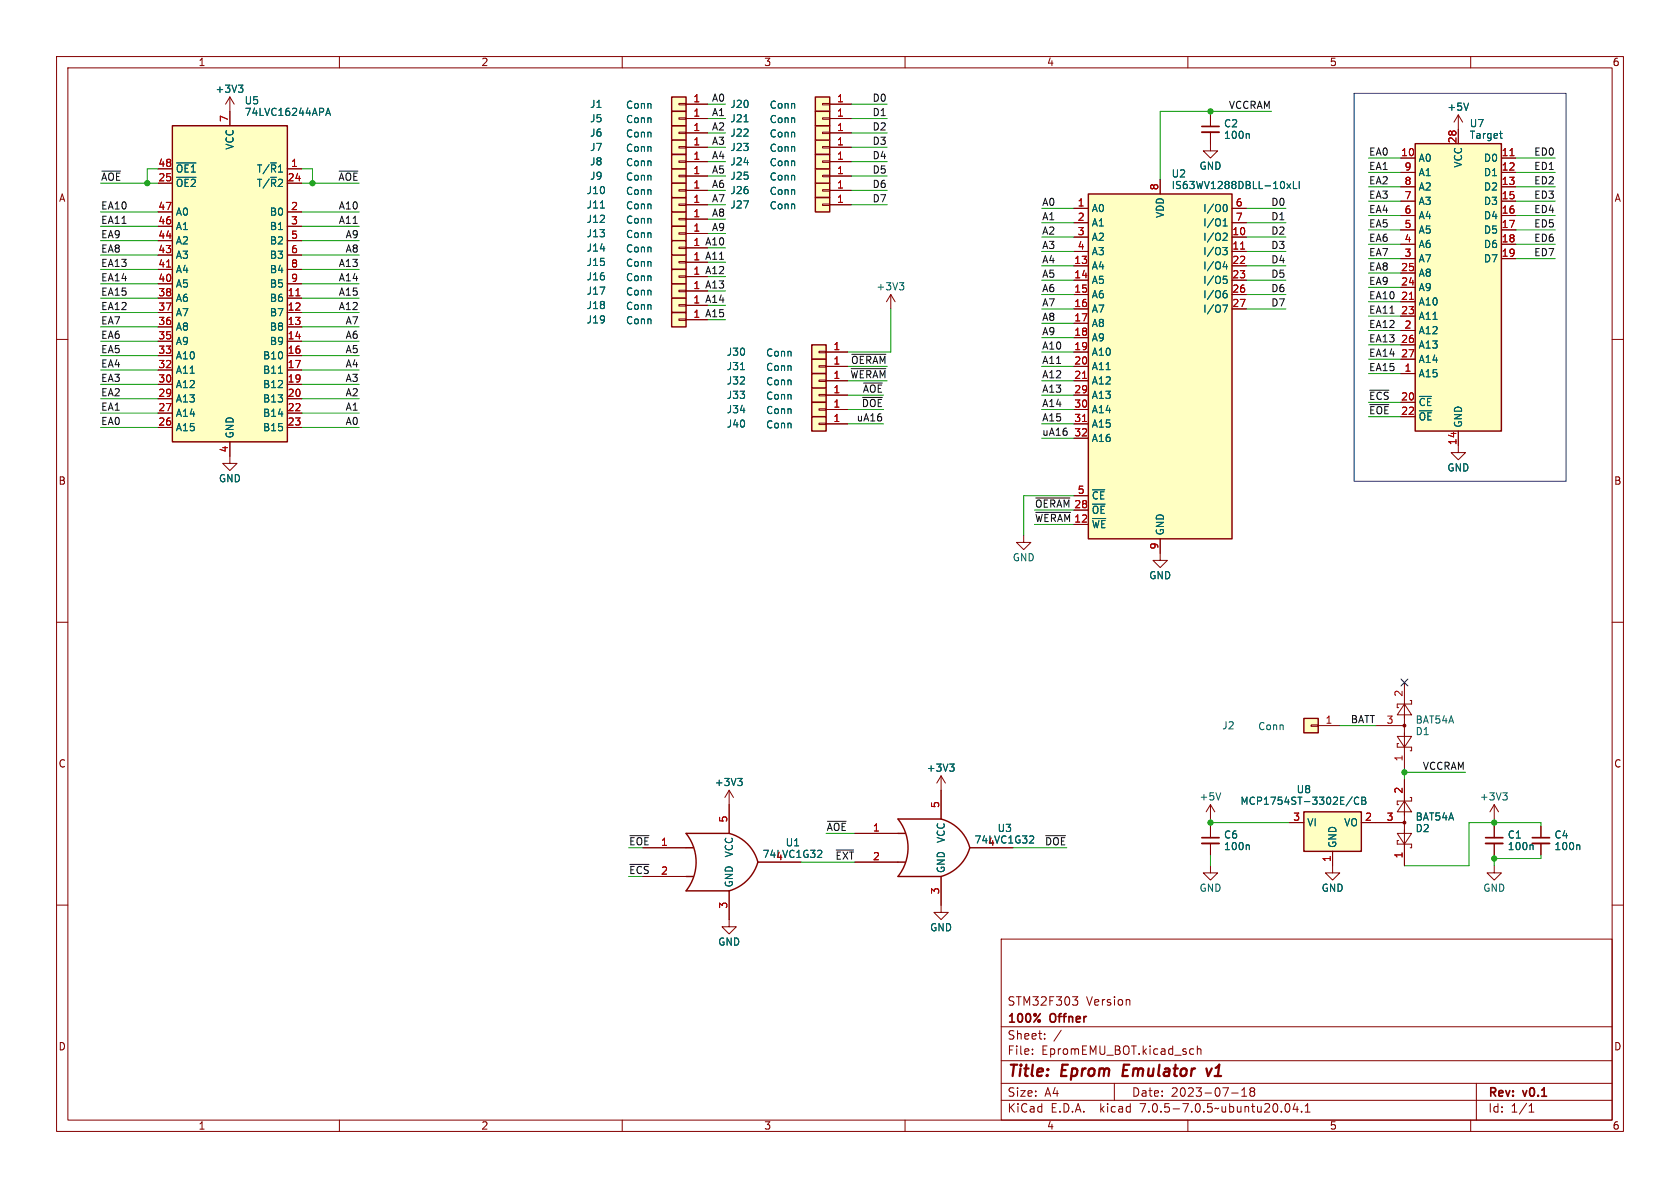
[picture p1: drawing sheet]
<svg xmlns="http://www.w3.org/2000/svg" width="297mm" height="210mm" viewBox="0 0 297 210" stroke-linecap="round" stroke-linejoin="round" font-family="sans-serif">
<g fill="none" stroke="#840000" stroke-width=".18">
<path d="M10 10h277v190h-277zM12 12h273v186h-273zM40.6 17.1l-.7 1.3M40.6 17.1v5.1M40.6 17.1l.8 1.3M60 10v2M110 10v2M160 10v2M210 10v2M260 10v2M27.9 29.8h2.6M27.9 37.5h2.6"/>
<path d="M27.9 32.4h2.6M50.8 29.8h2.5M50.8 37.5h2.5M50.8 32.4h2.5M120 38.6h1.3v.3h-1.3zM121.3 38.7h3.8M145.4 33.5h1.3v.3h-1.3zM145.4 36.1h1.3v.2h-1.3zM145.4 31h1.3v.2h-1.3zM146.7 33.7h3.8M146.7 36.2h3.8M146.7 31.1h3.8"/>
<path d="M189.9 36.8h2.5M189.9 39.4h2.5M205.1 31.8v2.5M214 23.4v3.3h1.3l-1.3 1.2-1.3-1.2h1.3M214 20.3v2.1M217.8 36.8h2.5M217.8 39.4h2.5M247.6 27.9h2.6M247.6 30.5h2.6M247.6 33h2.6M247.6 35.6h2.6M247.6 38.1h2.6"/>
<path d="M257.8 20.3l-.8 1.3M257.8 20.3v5.1M257.8 20.3l.8 1.3M265.4 27.9h2.6M265.4 30.5h2.6M265.4 33h2.6M265.4 35.6h2.6M265.4 38.1h2.6M10 60h2M27.9 52.7h2.6M27.9 55.2h2.6M27.9 57.8h2.6"/>
<path d="M27.9 40h2.6M27.9 50.2h2.6M27.9 47.6h2.6M27.9 45.1h2.6M27.9 42.5h2.6M50.8 52.7h2.5M50.8 55.2h2.5M50.8 57.8h2.5M50.8 40h2.5M50.8 50.2h2.5M50.8 47.6h2.5M50.8 45.1h2.5"/>
<path d="M50.8 42.5h2.5M120 51.3h1.3v.3h-1.3zM120 46.2h1.3v.3h-1.3zM121.3 51.4h3.8M121.3 46.4h3.8M189.9 41.9h2.5M189.9 44.5h2.5M189.9 47h2.5M189.9 49.5h2.5M189.9 52.1h2.5M189.9 54.6h2.5M189.9 57.2h2.5"/>
<path d="M189.9 59.7h2.5M217.8 41.9h2.5M217.8 44.5h2.5M217.8 47h2.5M217.8 49.5h2.5M217.8 52.1h2.5M217.8 54.6h2.5M247.6 40.6h2.6M247.6 43.2h2.6M247.6 45.7h2.6M247.6 58.4h2.6M247.6 53.3h2.6"/>
<path d="M247.6 55.9h2.6M247.6 50.8h2.6M247.6 48.3h2.6M265.4 40.6h2.6M265.4 43.2h2.6M265.4 45.7h2.6M285 60h2M27.9 60.3h2.6M27.9 62.9h2.6M27.9 65.4h2.6M27.9 67.9h2.6M27.9 70.5h2.6"/>
<path d="M27.9 73h2.6M27.9 75.6h2.6M40.6 78.1v3.8h1.3l-1.3 1.3-1.2-1.3h1.2M50.8 60.3h2.5M50.8 62.9h2.5M50.8 65.4h2.5M50.8 67.9h2.5M50.8 70.5h2.5M50.8 73h2.5M50.8 75.6h2.5M144.8 62.1h1.2v.3h-1.2zM144.8 69.7h1.2v.3h-1.2z"/>
<path d="M144.8 64.6h1.2v.3h-1.2zM144.8 67.2h1.2v.2h-1.2zM146 62.2h3.9M146 64.8h3.9M146 67.3h3.9M146 69.9h3.9M189.9 62.2h2.5M189.9 64.8h2.5M189.9 67.3h2.5M189.9 69.9h2.5M189.9 72.4h2.5M189.9 74.9h2.5"/>
<path d="M189.9 77.5h2.5M247.6 66h2.6M247.6 71.1h2.6M247.6 73.7h2.6M247.6 61h2.6M247.6 63.5h2.6M257.8 76.2v3.8h1.3l-1.3 1.3-1.3-1.3h1.3M181 94.6v1.3h1.2l-1.2 1.3-1.3-1.3h1.3M189.9 90.2h2.5M189.9 87.6h2.5M205.1 95.3v3.8h1.3l-1.3 1.2-1.3-1.2h1.3M10 110h2"/>
<path d="M285 110h2M243.2 128.3h5.1M247 130.2h2.6l-1.3 1.9zM247.3 131.4h-.3v.7h2.6v.6h-.3M248.3 124.5l1.3 1.9h-2.6zM248.3 120.7v15.2M248.3 137.8v15.2M249.3 123.8h.3v.7h-2.6v.6h.3M10 160h2M214 153v1.3h1.3l-1.3 1.3-1.3-1.3h1.3M243.2 145.4h5.1M247 147.3h2.6l-1.3 1.9z"/>
<path d="M247.3 148.6h-.3v.6h2.6v.7h-.3M248.3 141.6l1.3 1.9h-2.6zM249.3 141h.3v.6h-2.6v.6h.3M264.2 153v1.3h1.2l-1.2 1.3-1.3-1.3h1.3M264.2 142.2l-.8 1.3M264.2 142.2v2.6M264.2 146.1v2M264.2 149.1v2M264.2 142.2l.7 1.3M272.4 146.1v2M272.4 149.1v2M285 160h2"/>
<path d="M177 166h108v32h-108zM189.6 176.2h.9l-.5 .6 .5 .1v.5l-.3 .3h-.4M199.5 176.7l.2 .2v.8M60 198v2M110 198v2M160 198v2M177 194.5h108M177 191.5h108M177 187.5h108M177 181.5h108M182.5 186.3v.1M182.5 185.5v.1"/>
<path d="M184.7 183.6v.1M184.7 182.8v.1M187.6 182.1l-1.3 2M197 191.5v3M210 198v2M210.6 185.4l.4 .1M211 186.3l-.4 .1M211.7 185.5l.2-.1 .3 .1 .1 .9M211.7 184.9v1.5M217.7 193.2h1.2M219.5 193.8h.9M219.5 192.7l.5-.4v1.5"/>
<path d="M221.2 192.9l-.2 .3v.3l.2 .3 .5-.1 .1-.2-.1-.4-.2-.2M221.2 192.9l-.2-.2 .2-.4 .5 .1 .1 .2-.3 .3M221.2 192.9h.3M226.5 196.5v.1M227.3 195.2l.2-.1a.81 .81 0 0 1 .6 .6 .81 .81 0 0 1-.3 .8l-.1 .1a.81 .81 0 0 1-.4-1.4zM229 195l-.4 1.1h.9M229.3 195.6v1M230.1 196.5v.1M230.7 196.6h.9M230.7 195.5l.5-.4v1.5M260 198v2M261 191.5v6.5"/>
<path d="M270.3 196.6h.9M270.3 195.5l.4-.4v1.5"/>
</g>
<path d="M213.3 188.9l.3 1.3 .6-1.3" fill="none" stroke="#840000" stroke-width=".4"/>
<g fill="#ffffc2" stroke="#ffffc2" stroke-width=".18">
<path d="M144.1 32.4h2.6v2.5h-2.6z"/>
<path d="M118.7 50.2h2.6v2.5h-2.6z"/>
<path d="M118.7 37.5h2.6v2.5h-2.6z"/>
<path d="M30.5 22.2h20.3v55.9h-20.3z"/>
<path d="M192.4 34.3h25.4v61h-25.4z"/>
<path d="M144.1 34.9h2.6v2.6h-2.6z"/>
<path d="M144.1 29.8h2.6v2.6h-2.6z"/>
<path d="M118.7 45.1h2.6v2.5h-2.6z"/>
<path d="M143.5 61h2.5v2.5h-2.5z"/>
<path d="M143.5 68.6h2.5v2.5h-2.5z"/>
<path d="M143.5 63.5h2.5v2.5h-2.5z"/>
<path d="M143.5 66h2.5v2.6h-2.5z"/>
<path d="M250.2 25.4h15.2v50.8h-15.2z"/>
</g>
<g fill="none" stroke="#840000" stroke-width=".25">
<path d="M30.5 22.2h20.3v55.9h-20.3zM118.7 37.5h2.6v2.5h-2.6zM144.1 32.4h2.6v2.5h-2.6zM144.1 34.9h2.6v2.6h-2.6zM144.1 29.8h2.6v2.6h-2.6zM192.4 34.3h25.4v61h-25.4zM250.2 25.4h15.2v50.8h-15.2zM118.7 50.2h2.6v2.5h-2.6zM118.7 45.1h2.6v2.5h-2.6zM143.5 61h2.5v2.5h-2.5zM143.5 68.6h2.5v2.5h-2.5zM143.5 63.5h2.5v2.5h-2.5z"/>
<path d="M143.5 66h2.5v2.6h-2.5z"/>
</g>
<path d="M212.5 23.4h3M262.6 149.1h3.1M270.9 149.1h3" fill="none" stroke="#840000" stroke-width=".33"/>
<path d="M212.5 22.4h3M262.6 148.1h3.1M270.9 148.1h3" fill="none" stroke="#840000" stroke-width=".3"/>
<g fill="none" stroke="#006464" stroke-width=".18">
<path d="M42.2 15h.7l-.4 .5M42.7 15.5l.2 .3v.3l-.2 .2M259.6 18.2l-.4 1.3M31.2 31.3h3.5M31.2 28.8h3.5M57.6 20.4l.4-1.3 .4 1.3M57.7 20h.6M216.2 39.9h.8M216.2 39l.4-.3v1.2M216.5 36.1a.68 .68 0 0 1 .5 .7 .68 .68 0 0 1-.5 .6M220.7 23.6l.2 .2v.7M227.5 32.5l.7 .8"/>
<path d="M228.2 32.5l-.7 .8M228.7 32.1v1.2h.6M229.7 32.1v1.2M265.1 23.6h.5M265.5 24.4h.1M216.2 43.8h.8l-.5 .4 .4 .2 .1 .4-.3 .2h-.3M216.2 53.9h.8l-.5 1.3M216.2 47.1h.8M216.3 48.8h.6M216.4 41.2l.4 .1 .2 .3-.8 .9h.8M216.4 49.3h.3l.3 .3-.2 .4-.4 .1M216.5 51.9h.3l.2 .2-.1 .4-.4 .1"/>
<path d="M216.8 46.7v.9M216.8 51.4h-.3M49.2 66h.7M130.9 65.3h.7M265.7 140.1h.8l-.5 .5M266.2 140.6l.3 .3v.3l-.3 .2M270.9 149.4l.1 .1v.7M279.1 149.4l.2 .1v.7"/>
</g>
<path d="M266.9 27.5h.8M29.5 47.2h.7M52.3 52.3h.7M219.3 44h.7M249.2 52.9h.7M191.4 66.9h.7M191.4 74.5h.7" fill="none" stroke="#a90000" stroke-width=".18"/>
<g fill="#840000" stroke="#840000" stroke-width=".18">
<circle cx="248.3" cy="145.4" r=".25"/>
<circle cx="248.3" cy="128.3" r=".25"/>
</g>
<g fill="#ffffc2">
<path d="M158.7 152.4h1.3z"/>
<path d="M158.7 147.3h1.3z"/>
</g>
<path d="M158.7 154.9h7.7M158.7 144.8h7.7" fill="none" stroke="#ffffc2" stroke-width=".18"/>
<path d="M118.7 29.8h2.6v2.6h-2.6zM143.5 71.1h2.5v2.6h-2.5zM143.5 73.7h2.5v2.5h-2.5zM158.7 144.8h7.7a7.1 7.1 0 0 1 5 5.1 7.4 7.4 0 0 1-5 5h-7.7a8.1 8.1 0 0 0 0-10.1zM158.7 152.4h1.3M158.7 147.3h1.3" fill="none" stroke="#840000" stroke-width=".25"/>
<g fill="none" stroke="#840000" stroke-width=".18">
<path d="M120 31h1.3v.2h-1.3zM121.3 31.1h3.8M144.8 72.3h1.2v.2h-1.2zM144.8 74.8h1.2v.3h-1.2zM146 72.4h3.9M146 74.9h3.9M128.9 139.7l-.8 1.3M128.9 139.7v2.5M128.9 139.7l.8 1.3M166.4 137.2v7.6M166.4 137.2l-.8 1.2M166.4 137.2l.7 1.2"/>
<path d="M151.1 147.3h7.6M151.1 152.4h7.6M166.4 154.9v6.4h1.2l-1.2 1.3-1.3-1.3h1.3M171.4 149.9h7.7M214 142.2l-.8 1.3M214 142.2v2.6M214 146.1v2M214 149.1v2M214 142.2l.8 1.3"/>
</g>
<path d="M130.4 137.6h.8l-.4 .5M131 138.1l.2 .2v.3l-.2 .3M167.9 135.1h.8l-.5 .4M168.4 135.5l.3 .3v.3l-.3 .2M182.2 147.8h.4l.1 .3-.7 .9h.7M215.8 140.1l-.4 1.3M220.7 149.4l.2 .1v.7" fill="none" stroke="#006464" stroke-width=".18"/>
<path d="M212.5 149.1h3" fill="none" stroke="#840000" stroke-width=".33"/>
<path d="M212.5 148.1h3" fill="none" stroke="#840000" stroke-width=".3"/>
<g fill="#ffffc2" stroke="#ffffc2" stroke-width=".18">
<path d="M118.7 29.8h2.6v2.6h-2.6z"/>
<path d="M143.5 71.1h2.5v2.6h-2.5z"/>
<path d="M143.5 73.7h2.5v2.5h-2.5z"/>
</g>
<g fill="#ffffc2">
<path d="M121.3 154.9h1.3z"/>
<path d="M121.3 149.9h1.3z"/>
</g>
<path d="M121.3 157.5h7.6M121.3 147.3h7.6" fill="none" stroke="#ffffc2" stroke-width=".18"/>
<g fill="none" stroke="#840000" stroke-width=".25">
<path d="M118.7 17.1h2.6v2.6h-2.6zM118.7 19.7h2.6v2.5h-2.6zM144.1 17.1h2.6v2.6h-2.6zM144.1 19.7h2.6v2.5h-2.6zM118.7 22.2h2.6v2.6h-2.6zM118.7 24.8h2.6v2.5h-2.6zM118.7 34.9h2.6v2.6h-2.6zM118.7 32.4h2.6v2.5h-2.6zM118.7 27.3h2.6v2.5h-2.6zM144.1 24.8h2.6v2.5h-2.6zM144.1 22.2h2.6v2.6h-2.6zM144.1 27.3h2.6v2.5h-2.6z"/>
<path d="M118.7 40h2.6v2.5h-2.6zM118.7 52.7h2.6v2.5h-2.6zM118.7 55.2h2.6v2.6h-2.6zM118.7 42.5h2.6v2.6h-2.6zM118.7 47.6h2.6v2.6h-2.6zM230.5 127h2.5v2.5h-2.5zM121.3 147.3h7.6a7.1 7.1 0 0 1 5.1 5.1 7.4 7.4 0 0 1-5.1 5.1h-7.6a8.1 8.1 0 0 0 0-10.2zM121.3 154.9h1.3M121.3 149.9h1.3M230.5 143.5h10.2v7h-10.2z"/>
</g>
<g fill="none" stroke="#840000" stroke-width=".18">
<path d="M40.6 19.7v2.5M120 18.3h1.3v.2h-1.3zM121.3 18.4h3.8M145.4 18.3h1.3v.2h-1.3zM146.7 18.4h3.8M27.9 29.8h2.6M27.9 37.5h2.6M27.9 32.4h2.6M50.8 29.8h2.5M50.8 37.5h2.5M50.8 32.4h2.5M120 23.4h1.3v.2h-1.3z"/>
<path d="M120 25.9h1.3v.3h-1.3zM120 36.1h1.3v.2h-1.3zM120 20.8h1.3v.3h-1.3zM120 33.5h1.3v.3h-1.3zM120 28.4h1.3v.3h-1.3zM121.3 23.5h3.8M121.3 26h3.8M121.3 36.2h3.8M121.3 21h3.8M121.3 33.7h3.8M121.3 28.6h3.8M121.3 38.7h3.8"/>
<path d="M121.3 31.1h3.8M145.4 25.9h1.3v.3h-1.3zM145.4 23.4h1.3v.2h-1.3zM145.4 20.8h1.3v.3h-1.3zM145.4 28.4h1.3v.3h-1.3zM146.7 23.5h3.8M146.7 26h3.8M146.7 36.2h3.8M146.7 21h3.8M146.7 33.7h3.8M146.7 28.6h3.8M146.7 31.1h3.8"/>
<path d="M189.9 36.8h2.5M189.9 39.4h2.5M205.1 31.8v2.5M214 20.3v2.1M214 23.4v2M217.8 36.8h2.5M217.8 39.4h2.5M247.6 27.9h2.6M247.6 30.5h2.6M247.6 33h2.6M247.6 35.6h2.6M247.6 38.1h2.6"/>
<path d="M257.8 22.9v2.5M265.4 27.9h2.6M265.4 30.5h2.6M265.4 33h2.6M265.4 35.6h2.6M265.4 38.1h2.6M27.9 52.7h2.6M27.9 55.2h2.6M27.9 57.8h2.6M27.9 40h2.6M27.9 50.2h2.6M27.9 47.6h2.6"/>
<path d="M27.9 45.1h2.6M27.9 42.5h2.6M50.8 52.7h2.5M50.8 55.2h2.5M50.8 57.8h2.5M50.8 40h2.5M50.8 50.2h2.5M50.8 47.6h2.5M50.8 45.1h2.5M50.8 42.5h2.5M120 41.1h1.3v.3h-1.3zM120 53.8h1.3v.3h-1.3z"/>
<path d="M120 56.4h1.3v.2h-1.3zM120 43.7h1.3v.2h-1.3zM120 48.8h1.3v.2h-1.3zM121.3 41.3h3.8M121.3 54h3.8M121.3 56.5h3.8M121.3 43.8h3.8M121.3 48.9h3.8M121.3 46.4h3.8M121.3 51.4h3.8M157.5 52.1l-.8 1.2M157.5 52.1v2.5"/>
<path d="M157.5 52.1l.7 1.2M189.9 41.9h2.5M189.9 44.5h2.5M189.9 47h2.5M189.9 49.5h2.5M189.9 52.1h2.5M189.9 54.6h2.5M189.9 57.2h2.5M189.9 59.7h2.5M217.8 41.9h2.5M217.8 44.5h2.5M217.8 47h2.5"/>
<path d="M217.8 49.5h2.5M217.8 52.1h2.5M217.8 54.6h2.5M247.6 40.6h2.6M247.6 43.2h2.6M247.6 45.7h2.6M247.6 58.4h2.6M247.6 53.3h2.6M247.6 55.9h2.6M247.6 50.8h2.6M247.6 48.3h2.6M265.4 40.6h2.6"/>
<path d="M265.4 43.2h2.6M265.4 45.7h2.6M27.9 60.3h2.6M27.9 62.9h2.6M27.9 65.4h2.6M27.9 67.9h2.6M27.9 70.5h2.6M27.9 73h2.6M27.9 75.6h2.6M40.6 78.1v2.5M50.8 60.3h2.5M50.8 62.9h2.5"/>
<path d="M50.8 65.4h2.5M50.8 67.9h2.5M50.8 70.5h2.5M50.8 73h2.5M50.8 75.6h2.5M146 62.2h3.9M146 64.8h3.9M146 67.3h3.9M146 69.9h3.9M146 72.4h3.9M146 74.9h3.9M189.9 62.2h2.5"/>
<path d="M189.9 64.8h2.5M189.9 67.3h2.5M189.9 69.9h2.5M189.9 72.4h2.5M189.9 74.9h2.5M189.9 77.5h2.5M247.6 66h2.6M247.6 71.1h2.6M247.6 73.7h2.6M247.6 61h2.6M247.6 63.5h2.6M257.8 76.2v2.5"/>
<path d="M189.9 90.2h2.5M189.9 87.6h2.5M205.1 95.3v2.5M166.4 139.7v5.1M231.8 128.1h1.2v.3h-1.2zM233 128.3h3.9M248.3 137.8v3.8M113.7 149.9h7.6M113.7 154.9h7.6M128.9 157.5v6.3h1.3l-1.3 1.3-1.3-1.3h1.3M128.9 142.2v5.1M134 152.4h7.6"/>
<path d="M151.1 152.4h7.6M151.1 147.3h7.6M166.4 154.9v5.1M171.4 149.9h7.7M214 146.1v2M214 149.1v2M228 145.4h2.5M235.6 150.5v3.8h1.3l-1.3 1.3-1.3-1.3h1.3M240.7 145.4h7.6M248.3 149.2v3.8M264.2 146.1v2M264.2 149.1v2"/>
<path d="M272.4 146.1v2M272.4 149.1v2"/>
</g>
<g fill="none" stroke="#006464" stroke-width=".18">
<path d="M42.2 15h.7l-.4 .5M42.7 15.5l.2 .3v.3l-.2 .2M259.6 18.2l-.4 1.3M31.2 31.3h3.5M31.2 28.8h3.5M57.6 20.4l.4-1.3 .4 1.3M57.7 20h.6M106.1 36.8h.8M131.5 21.5h.8M216.2 39.9h.8M216.2 39l.4-.3v1.2M216.5 36.1a.68 .68 0 0 1 .5 .7 .68 .68 0 0 1-.5 .6"/>
<path d="M220.7 23.6l.2 .2v.7M227.5 32.5l.7 .8M228.2 32.5l-.7 .8M228.7 32.1v1.2h.6M229.7 32.1v1.2M265.1 23.6h.5M265.5 24.4h.1M159 50h.8l-.4 .5M159.5 50.5l.3 .2v.3l-.3 .2M216.2 43.8h.8l-.5 .4 .4 .2 .1 .4-.3 .2h-.3M216.2 53.9h.8l-.5 1.3M216.2 47.1h.8"/>
<path d="M216.3 48.8h.6M216.4 41.2l.4 .1 .2 .3-.8 .9h.8M216.4 49.3h.3l.3 .3-.2 .4-.4 .1M216.5 51.9h.3l.2 .2-.1 .4-.4 .1M216.8 46.7v.9M216.8 51.4h-.3M49.2 66h.7M130.9 65.3h.7M130.4 137.6h.8l-.4 .5M131 138.1l.2 .2v.3l-.2 .3M167.9 135.1h.8l-.5 .4M168.4 135.5l.3 .3v.3l-.3 .2"/>
<path d="M144.7 150.3l.5 .1 .1 .3-.8 .9h.8M182.2 147.8h.4l.1 .3-.7 .9h.7M220.7 149.4l.2 .1v.7M239.1 140.9l-1.1 1.6M240.2 141a.6 .6 0 0 0-.8 .5 .6 .6 0 0 0 .6 .7l.2-.1M240.8 140.9h.4l.2 .3-.2 .3 .2 .1 .1 .3-.3 .3h-.4zM240.8 141.5h.4M270.9 149.4l.1 .1v.7M279.1 149.4l.2 .1v.7"/>
</g>
<g fill="#ffffc2" stroke="#ffffc2" stroke-width=".18">
<path d="M118.7 40h2.6v2.5h-2.6z"/>
<path d="M118.7 52.7h2.6v2.5h-2.6z"/>
<path d="M118.7 55.2h2.6v2.6h-2.6z"/>
<path d="M118.7 42.5h2.6v2.6h-2.6z"/>
<path d="M118.7 47.6h2.6v2.6h-2.6z"/>
<path d="M118.7 22.2h2.6v2.6h-2.6z"/>
<path d="M144.1 24.8h2.6v2.5h-2.6z"/>
<path d="M144.1 17.1h2.6v2.6h-2.6z"/>
<path d="M118.7 17.1h2.6v2.6h-2.6z"/>
<path d="M118.7 24.8h2.6v2.5h-2.6z"/>
<path d="M144.1 22.2h2.6v2.6h-2.6z"/>
<path d="M118.7 34.9h2.6v2.6h-2.6z"/>
<path d="M144.1 19.7h2.6v2.5h-2.6z"/>
<path d="M230.5 127h2.5v2.5h-2.5z"/>
<path d="M118.7 19.7h2.6v2.5h-2.6z"/>
<path d="M118.7 32.4h2.6v2.5h-2.6z"/>
<path d="M230.5 143.5h10.2v7h-10.2z"/>
<path d="M118.7 27.3h2.6v2.5h-2.6z"/>
<path d="M144.1 27.3h2.6v2.5h-2.6z"/>
</g>
<g fill="none" stroke="#0f0f0f" stroke-width=".18">
<path d="M18 30.2h3.3M60 30.2h3.3M150.5 65.2h6.1M150.6 62.6h6M152.5 70.3h3.5M152.7 67.7h3.3M242.2 69h3.3M242.2 71.5h3.3M183.1 88h6M183.1 90.6h6.2M111.4 152.8h3.3M111.4 147.7h3.3"/>
<path d="M146.3 145.2h3.3M147.8 150.3h3.1M184.9 147.7h3.5"/>
</g>
<path d="M239.4 16.5h37.5v68.6h-37.5z" fill="none" stroke="#0000c2" stroke-width=".18"/>
<g fill="none" stroke="#009600" stroke-width=".18">
<path d="M125.1 18.4h3.2M150.5 18.4h6.3M214 19.7v.6M224.8 19.7h-19.7v12.1M17.8 32.4h10.1M17.8 37.5h10.1M27.9 29.8h-1.9v2.6M53.3 32.4h10.2M53.3 29.8h1.9v2.6M53.3 37.5h10.2M125.1 31.1h3.2M125.1 28.6h3.2"/>
<path d="M125.1 26h3.2M125.1 33.7h3.2M125.1 23.5h3.2M125.1 21h3.2M125.1 36.2h3.2M125.1 38.7h3.2M150.5 31.1h6.3M150.5 28.6h6.3M150.5 26h6.3M150.5 33.7h6.3M150.5 23.5h6.3M150.5 21h6.3"/>
<path d="M150.5 36.2h6.3M184.1 39.4h5.8M184.1 36.8h5.8M220.3 39.4h7M220.3 36.8h7M241.9 38.1h5.7M241.9 27.9h5.7M241.9 30.5h5.7M241.9 33h5.7M241.9 35.6h5.7M268 38.1h7M268 27.9h7"/>
<path d="M268 30.5h7M268 33h7M268 35.6h7M17.8 47.6h10.1M17.8 45.1h10.1M17.8 42.5h10.1M17.8 40h10.1M17.8 50.2h10.1M17.8 52.7h10.1M17.8 55.2h10.1M17.8 57.8h10.1M53.3 47.6h10.2"/>
<path d="M53.3 45.1h10.2M53.3 42.5h10.2M53.3 40h10.2M53.3 50.2h10.2M53.3 52.7h10.2M53.3 55.2h10.2M53.3 57.8h10.2M125.1 51.4h3.2M125.1 48.9h3.2M125.1 56.5h3.2M125.1 54h3.2M125.1 41.3h3.2"/>
<path d="M125.1 43.8h3.2M125.1 46.4h3.2M157.5 54.6v7.6h-7.6M184.1 41.9h5.8M184.1 44.5h5.8M184.1 52.1h5.8M184.1 54.6h5.8M184.1 47h5.8M184.1 49.5h5.8M184.1 59.7h5.8M184.1 57.2h5.8M220.3 41.9h7"/>
<path d="M220.3 44.5h7M220.3 52.1h7M220.3 54.6h7M220.3 47h7M220.3 49.5h7M241.9 58.4h5.7M241.9 55.9h5.7M241.9 53.3h5.7M241.9 40.6h5.7M241.9 43.2h5.7M241.9 45.7h5.7M241.9 48.3h5.7"/>
<path d="M241.9 50.8h5.7M268 40.6h7M268 43.2h7M268 45.7h7M17.8 70.5h10.1M17.8 73h10.1M17.8 62.9h10.1M17.8 60.3h10.1M17.8 75.6h10.1M17.8 67.9h10.1M17.8 65.4h10.1M53.3 70.5h10.2"/>
<path d="M53.3 73h10.2M53.3 62.9h10.2M53.3 60.3h10.2M53.3 75.6h10.2M53.3 67.9h10.2M53.3 65.4h10.2M149.9 69.9h6.3M149.9 72.4h6.3M149.9 67.3h6.9M149.9 64.8h6.9M149.9 74.9h6.3M184.1 69.9h5.8"/>
<path d="M184.1 72.4h5.8M184.1 67.3h5.8M184.1 64.8h5.8M184.1 74.9h5.8M184.1 77.5h5.8M184.1 62.2h5.8M241.9 63.5h5.7M241.9 61h5.7M241.9 71.1h5.7M241.9 66h5.7M241.9 73.7h5.7M182.9 92.7h7"/>
<path d="M182.9 90.2h7M189.9 87.6h-8.9v7M236.9 128.3h6.3M248.3 135.9v1.9M248.3 136.5h10.8M141.6 152.4h9.5M146 147.3h5.1M179.1 149.9h9.5M214 145.4h14M214 144.8v1.3M214 151.1v1.9M264.2 144.8v1.3"/>
<path d="M264.2 151.1v1.9M272.4 146.1v-.7h-12.7v7.6h-11.4M272.4 151.1v.7h-8.2"/>
</g>
<path d="M247.7 120l1.2 1.3M248.9 120l-1.2 1.3" fill="none" stroke="#000084" stroke-width=".18"/>
<path d="M266.9 27.5h.8M29.5 47.2h.7M52.3 52.3h.7M219.3 44h.7M249.2 52.9h.7M191.4 66.9h.7M191.4 74.5h.7" fill="none" stroke="#a90000" stroke-width=".18"/>
<g fill="#009600" stroke="#009600" stroke-width=".18">
<circle cx="214" cy="19.7" r=".46"/>
<circle cx="264.2" cy="145.4" r=".46"/>
<circle cx="264.2" cy="151.8" r=".46"/>
<circle cx="248.3" cy="136.5" r=".46"/>
<circle cx="214" cy="145.4" r=".46"/>
<circle cx="26" cy="32.4" r=".46"/>
<circle cx="55.2" cy="32.4" r=".46"/>
</g>
<g font-size="2.8" fill="#840000">
<text x="178" y="190.8">Title:</text>
<text x="187.5" y="190.8">Eprom</text>
<text x="198.9" y="190.8">Emulator</text>
<text x="214.4" y="190.8">v1</text>
</g>
<g font-size="2.1" fill="#840000">
<text x="178" y="177.9">STM32F303</text>
<text x="191.9" y="177.9">Version</text>
<text x="178" y="183.9">Sheet:</text>
<text x="178" y="181.1">100%</text>
<text x="185.6" y="181.1">Offner</text>
<text x="178" y="186.6">File:</text>
<text x="184" y="186.6">EpromEMU_BOT.kicad_sch</text>
<text x="178" y="196.8">KiCad</text>
<text x="178" y="194">Size:</text>
<text x="184.6" y="194">A4</text>
<text x="185.7" y="196.8">E.D.A.</text>
<text x="194.4" y="196.8">kicad</text>
<text x="200" y="194">Date:</text>
<text x="201.5" y="196.8">7.0.5-7.0.5~ubuntu20.04.1</text>
<text x="206.9" y="194">2023-07-18</text>
<text x="263" y="194.2">Rev:</text>
<text x="263" y="196.8">Id:</text>
<text x="267" y="196.8">1/1</text>
<text x="269.2" y="194.2">v0.1</text>
</g>
<g font-size="1.8" fill="#840000">
<text x="35" y="11.8">1</text>
<text x="85" y="11.8">2</text>
<text x="135" y="11.8">3</text>
<text x="185" y="11.8">4</text>
<text x="235" y="11.8">5</text>
<text x="285" y="11.8">6</text>
<text x="10.4" y="35.8">A</text>
<text x="285.4" y="35.8">A</text>
<text x="10.3" y="85.8">B</text>
<text x="285.3" y="85.8">B</text>
<text x="182.9" y="92.4">~{WERAM}</text>
<text x="10.3" y="135.8">C</text>
<text x="285.3" y="135.8">C</text>
<text x="10.3" y="185.8">D</text>
<text x="285.3" y="185.8">D</text>
<text x="35" y="199.8">1</text>
<text x="85" y="199.8">2</text>
<text x="135" y="199.8">3</text>
<text x="185" y="199.8">4</text>
<text x="235" y="199.8">5</text>
<text x="285" y="199.8">6</text>
</g>
<g font-size="1.8" fill="#006464">
<text x="38" y="16.6">+3V3</text>
<text x="43.2" y="18.6">U5</text>
<text x="43.2" y="20.7">74LVC16244APA</text>
<text x="104.3" y="19.2">J1</text>
<text x="104.3" y="21.8">J5</text>
<text x="110.6" y="19.4">Conn</text>
<text x="110.6" y="21.9">Conn</text>
<text x="129.1" y="19.2">J20</text>
<text x="129.1" y="21.8">J21</text>
<text x="136" y="19.4">Conn</text>
<text x="136" y="21.9">Conn</text>
<text x="216.3" y="22.7">C2</text>
<text x="255.8" y="19.7">+5V</text>
<text x="259.8" y="22.6">U7</text>
<text x="41.5" y="26.5" transform="rotate(-90 41.5 26.5)">VCC</text>
<text x="104.3" y="24.3">J6</text>
<text x="104.3" y="26.9">J7</text>
<text x="104.3" y="29.4">J8</text>
<text x="110.6" y="24.5">Conn</text>
<text x="110.6" y="27">Conn</text>
<text x="110.6" y="29.5">Conn</text>
<text x="129.1" y="26.9">J23</text>
<text x="129.1" y="24.3">J22</text>
<text x="129.1" y="29.4">J24</text>
<text x="136" y="27">Conn</text>
<text x="136" y="24.5">Conn</text>
<text x="136" y="29.5">Conn</text>
<text x="216.3" y="24.7">100n</text>
<text x="250.7" y="28.8">A0</text>
<text x="258.6" y="29.7" transform="rotate(-90 258.6 29.7)">VCC</text>
<text x="259.8" y="24.7">Target</text>
<text x="262.3" y="28.8">D0</text>
<text x="31" y="33.2">~{OE2}</text>
<text x="31" y="30.7">~{OE1}</text>
<text x="45.4" y="30.7">T/~{R}1</text>
<text x="45.4" y="33.2">T/~{R}2</text>
<text x="103.7" y="34.5">J10</text>
<text x="104.3" y="31.9">J9</text>
<text x="110.6" y="32.1">Conn</text>
<text x="110.6" y="34.6">Conn</text>
<text x="129.1" y="34.5">J26</text>
<text x="129.1" y="31.9">J25</text>
<text x="136" y="34.6">Conn</text>
<text x="136" y="32.1">Conn</text>
<text x="207.1" y="33.6">IS63WV1288DBLL-10xLI</text>
<text x="207.1" y="31.5">U2</text>
<text x="212" y="30.2">GND</text>
<text x="250.7" y="33.8">A2</text>
<text x="250.7" y="31.3">A1</text>
<text x="262.3" y="31.3">D1</text>
<text x="262.3" y="33.8">D2</text>
<text x="31" y="40.8">A1</text>
<text x="31" y="38.3">A0</text>
<text x="47.7" y="38.3">B0</text>
<text x="47.7" y="40.8">B1</text>
<text x="103.7" y="39.6">J12</text>
<text x="103.7" y="37">J11</text>
<text x="110.6" y="39.7">Conn</text>
<text x="110.6" y="37.2">Conn</text>
<text x="129.1" y="37">J27</text>
<text x="136" y="37.2">Conn</text>
<text x="192.9" y="37.7">A0</text>
<text x="192.9" y="40.2">A1</text>
<text x="205.9" y="38.6" transform="rotate(-90 205.9 38.6)">VDD</text>
<text x="212.7" y="37.7">I/O0</text>
<text x="212.7" y="40.2">I/O1</text>
<text x="250.7" y="41.5">A5</text>
<text x="250.7" y="38.9">A4</text>
<text x="250.7" y="36.4">A3</text>
<text x="262.3" y="36.4">D3</text>
<text x="262.3" y="38.9">D4</text>
<text x="262.3" y="41.5">D5</text>
<text x="31" y="45.9">A3</text>
<text x="31" y="43.4">A2</text>
<text x="47.7" y="43.4">B2</text>
<text x="47.7" y="45.9">B3</text>
<text x="103.7" y="47.2">J15</text>
<text x="103.7" y="42.1">J13</text>
<text x="103.7" y="44.6">J14</text>
<text x="110.6" y="47.3">Conn</text>
<text x="110.6" y="42.2">Conn</text>
<text x="110.6" y="44.8">Conn</text>
<text x="192.9" y="47.8">A4</text>
<text x="192.9" y="42.7">A2</text>
<text x="192.9" y="45.3">A3</text>
<text x="212.7" y="42.7">I/O2</text>
<text x="212.7" y="45.3">I/O3</text>
<text x="212.7" y="47.8">I/O4</text>
<text x="250.7" y="46.5">A7</text>
<text x="250.7" y="44">A6</text>
<text x="262.3" y="44">D6</text>
<text x="262.3" y="46.5">D7</text>
<text x="31" y="53.5">A6</text>
<text x="31" y="51">A5</text>
<text x="31" y="48.5">A4</text>
<text x="47.7" y="53.5">B6</text>
<text x="47.7" y="48.5">B4</text>
<text x="47.7" y="51">B5</text>
<text x="103.7" y="52.3">J17</text>
<text x="103.7" y="49.7">J16</text>
<text x="110.6" y="52.4">Conn</text>
<text x="110.6" y="49.9">Conn</text>
<text x="154.9" y="51.5">+3V3</text>
<text x="192.9" y="50.4">A5</text>
<text x="192.9" y="52.9">A6</text>
<text x="212.7" y="50.4">I/O5</text>
<text x="212.7" y="52.9">I/O6</text>
<text x="250.7" y="51.6">A9</text>
<text x="250.7" y="49.1">A8</text>
<text x="31" y="58.6">A8</text>
<text x="31" y="56.1">A7</text>
<text x="47.7" y="56.1">B7</text>
<text x="47.7" y="58.6">B8</text>
<text x="103.7" y="54.8">J18</text>
<text x="103.7" y="57.3">J19</text>
<text x="110.6" y="54.9">Conn</text>
<text x="110.6" y="57.5">Conn</text>
<text x="192.9" y="55.4">A7</text>
<text x="192.9" y="58">A8</text>
<text x="212.7" y="55.4">I/O7</text>
<text x="250.7" y="59.2">A12</text>
<text x="250.7" y="54.2">A10</text>
<text x="250.7" y="56.7">A11</text>
<text x="31" y="63.7">A10</text>
<text x="31" y="61.2">A9</text>
<text x="46.5" y="63.7">B10</text>
<text x="47.7" y="61.2">B9</text>
<text x="128.4" y="63.1">J30</text>
<text x="128.4" y="65.6">J31</text>
<text x="135.4" y="63.2">Conn</text>
<text x="135.4" y="65.7">Conn</text>
<text x="192.9" y="60.5">A9</text>
<text x="192.9" y="63.1">A10</text>
<text x="192.9" y="65.6">A11</text>
<text x="250.7" y="61.8">A13</text>
<text x="250.7" y="64.3">A14</text>
<text x="31" y="71.3">A13</text>
<text x="31" y="68.8">A12</text>
<text x="31" y="66.2">A11</text>
<text x="46.5" y="66.2">B11</text>
<text x="46.5" y="68.8">B12</text>
<text x="46.5" y="71.3">B13</text>
<text x="128.4" y="70.7">J33</text>
<text x="128.4" y="68.1">J32</text>
<text x="135.4" y="70.8">Conn</text>
<text x="135.4" y="68.3">Conn</text>
<text x="192.9" y="68.1">A12</text>
<text x="192.9" y="70.7">A13</text>
<text x="250.7" y="66.9">A15</text>
<text x="250.7" y="71.9">~{CE}</text>
<text x="31" y="76.4">A15</text>
<text x="31" y="73.9">A14</text>
<text x="41.5" y="77.6" transform="rotate(-90 41.5 77.6)">GND</text>
<text x="46.5" y="73.9">B14</text>
<text x="46.5" y="76.4">B15</text>
<text x="128.4" y="73.2">J34</text>
<text x="128.4" y="75.8">J40</text>
<text x="135.4" y="73.4">Conn</text>
<text x="135.4" y="75.9">Conn</text>
<text x="192.9" y="73.2">A14</text>
<text x="192.9" y="75.8">A15</text>
<text x="250.7" y="74.5">~{OE}</text>
<text x="258.6" y="75.7" transform="rotate(-90 258.6 75.7)">GND</text>
<text x="192.9" y="78.3">A16</text>
<text x="255.8" y="83.5">GND</text>
<text x="38.6" y="85.4">GND</text>
<text x="192.9" y="88.5">~{CE}</text>
<text x="192.9" y="93.5">~{WE}</text>
<text x="192.9" y="91">~{OE}</text>
<text x="205.9" y="94.7" transform="rotate(-90 205.9 94.7)">GND</text>
<text x="179" y="99.4">GND</text>
<text x="203.1" y="102.6">GND</text>
<text x="216" y="129.1">J2</text>
<text x="222.4" y="129.2">Conn</text>
<text x="250.2" y="130.1">D1</text>
<text x="250.2" y="128.1">BAT54A</text>
<text x="163.8" y="136.6">+3V3</text>
<text x="126.3" y="139.1">+3V3</text>
<text x="212" y="141.7">+5V</text>
<text x="219.2" y="142.4">MCP1754ST-3302E/CB</text>
<text x="229.2" y="140.4">U8</text>
<text x="261.6" y="141.7">+3V3</text>
<text x="138.8" y="149.8">U1</text>
<text x="167.2" y="149" transform="rotate(-90 167.2 149)">VCC</text>
<text x="172.2" y="149.3">74LVC1G32</text>
<text x="176.3" y="147.2">U3</text>
<text x="216.3" y="148.4">C6</text>
<text x="231" y="146.2">VI</text>
<text x="236.4" y="150" transform="rotate(-90 236.4 150)">GND</text>
<text x="237.6" y="146.2">VO</text>
<text x="250.2" y="147.3">D2</text>
<text x="250.2" y="145.2">BAT54A</text>
<text x="266.5" y="148.4">C1</text>
<text x="274.7" y="148.4">C4</text>
<text x="129.7" y="151.6" transform="rotate(-90 129.7 151.6)">VCC</text>
<text x="134.8" y="151.8">74LVC1G32</text>
<text x="167.2" y="154.4" transform="rotate(-90 167.2 154.4)">GND</text>
<text x="216.3" y="150.4">100n</text>
<text x="266.5" y="150.4">100n</text>
<text x="274.7" y="150.4">100n</text>
<text x="129.7" y="157" transform="rotate(-90 129.7 157)">GND</text>
<text x="212" y="157.8">GND</text>
<text x="233.6" y="157.8">GND</text>
<text x="262.2" y="157.8">GND</text>
<text x="126.9" y="167.3">GND</text>
<text x="164.4" y="164.8">GND</text>
</g>
<g font-size="1.8" fill="#a90000">
<text x="40.4" y="21.6" transform="rotate(-90 40.4 21.6)">7</text>
<text x="122.5" y="23.2">1</text>
<text x="122.5" y="18.2">1</text>
<text x="122.5" y="20.7">1</text>
<text x="147.9" y="18.2">1</text>
<text x="147.9" y="23.2">1</text>
<text x="147.9" y="20.7">1</text>
<text x="27.9" y="29.6">48</text>
<text x="51.4" y="29.6">1</text>
<text x="122.5" y="25.8">1</text>
<text x="122.5" y="28.3">1</text>
<text x="147.9" y="25.8">1</text>
<text x="147.9" y="28.3">1</text>
<text x="247.6" y="27.7">10</text>
<text x="257.6" y="25.4" transform="rotate(-90 257.6 25.4)">28</text>
<text x="265.4" y="27.7">11</text>
<text x="27.9" y="32.1">25</text>
<text x="50.8" y="32.1">24</text>
<text x="122.5" y="30.9">1</text>
<text x="122.5" y="35.9">1</text>
<text x="122.5" y="33.4">1</text>
<text x="147.9" y="33.4">1</text>
<text x="147.9" y="35.9">1</text>
<text x="147.9" y="30.9">1</text>
<text x="204.9" y="33.7" transform="rotate(-90 204.9 33.7)">8</text>
<text x="248.3" y="35.3">7</text>
<text x="248.3" y="32.8">8</text>
<text x="248.3" y="30.2">9</text>
<text x="265.4" y="30.2">12</text>
<text x="265.4" y="32.8">13</text>
<text x="265.4" y="35.3">15</text>
<text x="27.9" y="39.8">46</text>
<text x="27.9" y="37.2">47</text>
<text x="51.4" y="37.2">2</text>
<text x="51.4" y="39.8">3</text>
<text x="122.5" y="38.5">1</text>
<text x="122.5" y="41">1</text>
<text x="190.5" y="36.6">1</text>
<text x="190.5" y="39.1">2</text>
<text x="190.5" y="41.7">3</text>
<text x="217.8" y="41.7">10</text>
<text x="218.4" y="36.6">6</text>
<text x="218.4" y="39.1">7</text>
<text x="248.3" y="40.4">5</text>
<text x="248.3" y="37.8">6</text>
<text x="265.4" y="37.8">16</text>
<text x="265.4" y="40.4">17</text>
<text x="27.9" y="47.4">41</text>
<text x="27.9" y="44.8">43</text>
<text x="27.9" y="42.3">44</text>
<text x="51.4" y="42.3">5</text>
<text x="51.4" y="44.8">6</text>
<text x="51.4" y="47.4">8</text>
<text x="122.5" y="43.6">1</text>
<text x="122.5" y="46.1">1</text>
<text x="189.9" y="46.7">13</text>
<text x="190.5" y="44.2">4</text>
<text x="217.8" y="44.2">11</text>
<text x="217.8" y="46.7">22</text>
<text x="248.3" y="45.5">3</text>
<text x="248.3" y="42.9">4</text>
<text x="265.4" y="42.9">18</text>
<text x="265.4" y="45.5">19</text>
<text x="27.9" y="52.5">38</text>
<text x="27.9" y="49.9">40</text>
<text x="50.8" y="52.5">11</text>
<text x="51.4" y="49.9">9</text>
<text x="122.5" y="53.7">1</text>
<text x="122.5" y="48.6">1</text>
<text x="122.5" y="51.2">1</text>
<text x="189.9" y="49.3">14</text>
<text x="189.9" y="51.8">15</text>
<text x="217.8" y="49.3">23</text>
<text x="217.8" y="51.8">26</text>
<text x="247.6" y="53.1">21</text>
<text x="247.6" y="50.5">24</text>
<text x="247.6" y="48">25</text>
<text x="27.9" y="57.5">36</text>
<text x="27.9" y="55">37</text>
<text x="50.8" y="55">12</text>
<text x="50.8" y="57.5">13</text>
<text x="122.5" y="56.3">1</text>
<text x="189.9" y="54.4">16</text>
<text x="189.9" y="56.9">17</text>
<text x="189.9" y="59.4">18</text>
<text x="217.8" y="54.4">27</text>
<text x="247.6" y="55.6">23</text>
<text x="248.3" y="58.2">2</text>
<text x="27.9" y="65.2">32</text>
<text x="27.9" y="62.6">33</text>
<text x="27.9" y="60.1">35</text>
<text x="50.8" y="60.1">14</text>
<text x="50.8" y="62.6">16</text>
<text x="50.8" y="65.2">17</text>
<text x="147.3" y="62">1</text>
<text x="147.3" y="64.5">1</text>
<text x="189.9" y="62">19</text>
<text x="189.9" y="64.5">20</text>
<text x="247.6" y="60.7">26</text>
<text x="247.6" y="63.2">27</text>
<text x="248.3" y="65.8">1</text>
<text x="27.9" y="70.2">29</text>
<text x="27.9" y="67.7">30</text>
<text x="50.8" y="67.7">19</text>
<text x="50.8" y="70.2">20</text>
<text x="147.3" y="69.6">1</text>
<text x="147.3" y="67.1">1</text>
<text x="189.9" y="67.1">21</text>
<text x="189.9" y="69.6">29</text>
<text x="247.6" y="70.9">20</text>
<text x="27.9" y="75.3">26</text>
<text x="27.9" y="72.8">27</text>
<text x="50.8" y="72.8">22</text>
<text x="50.8" y="75.3">23</text>
<text x="147.3" y="72.1">1</text>
<text x="147.3" y="74.7">1</text>
<text x="189.9" y="72.1">30</text>
<text x="189.9" y="74.7">31</text>
<text x="189.9" y="77.2">32</text>
<text x="247.6" y="73.4">22</text>
<text x="40.4" y="80" transform="rotate(-90 40.4 80)">4</text>
<text x="257.6" y="78.7" transform="rotate(-90 257.6 78.7)">14</text>
<text x="189.9" y="89.9">28</text>
<text x="190.5" y="87.4">5</text>
<text x="189.9" y="92.5">12</text>
<text x="204.9" y="97.2" transform="rotate(-90 204.9 97.2)">9</text>
<text x="248" y="123.2" transform="rotate(-90 248 123.2)">2</text>
<text x="234.3" y="128">1</text>
<text x="245.1" y="128">3</text>
<text x="248" y="134.7" transform="rotate(-90 248 134.7)">1</text>
<text x="166.1" y="142.9" transform="rotate(-90 166.1 142.9)">5</text>
<text x="248" y="140.4" transform="rotate(-90 248 140.4)">2</text>
<text x="116.8" y="149.6">1</text>
<text x="128.7" y="145.4" transform="rotate(-90 128.7 145.4)">5</text>
<text x="154.3" y="147.1">1</text>
<text x="174.6" y="149.6">4</text>
<text x="228.6" y="145.2">3</text>
<text x="241.3" y="145.2">2</text>
<text x="245.1" y="145.2">3</text>
<text x="116.8" y="154.7">2</text>
<text x="137.1" y="152.1">4</text>
<text x="154.3" y="152.1">2</text>
<text x="235.3" y="152.4" transform="rotate(-90 235.3 152.4)">1</text>
<text x="248" y="151.8" transform="rotate(-90 248 151.8)">1</text>
<text x="128.7" y="160.7" transform="rotate(-90 128.7 160.7)">3</text>
<text x="166.1" y="158.1" transform="rotate(-90 166.1 158.1)">3</text>
</g>
<g font-size="1.8" fill="#0f0f0f">
<text x="125.8" y="18.1">A0</text>
<text x="125.8" y="20.6">A1</text>
<text x="125.8" y="23.1">A2</text>
<text x="154.2" y="20.6">D1</text>
<text x="154.2" y="18.1">D0</text>
<text x="154.2" y="23.1">D2</text>
<text x="217.2" y="19.3">VCCRAM</text>
<text x="125.8" y="28.2">A4</text>
<text x="125.8" y="25.7">A3</text>
<text x="154.2" y="25.7">D3</text>
<text x="154.2" y="28.2">D4</text>
<text x="241.9" y="27.6">EA0</text>
<text x="271.2" y="27.6">ED0</text>
<text x="17.8" y="32">~{AOE}</text>
<text x="59.8" y="32">~{AOE}</text>
<text x="125.8" y="30.8">A5</text>
<text x="125.8" y="35.8">A7</text>
<text x="125.8" y="33.3">A6</text>
<text x="154.2" y="35.8">D7</text>
<text x="154.2" y="30.8">D5</text>
<text x="154.2" y="33.3">D6</text>
<text x="241.9" y="32.7">EA2</text>
<text x="241.9" y="30.1">EA1</text>
<text x="241.9" y="35.2">EA3</text>
<text x="271.2" y="30.1">ED1</text>
<text x="271.2" y="32.7">ED2</text>
<text x="271.2" y="35.2">ED3</text>
<text x="17.8" y="37.1">EA10</text>
<text x="17.8" y="39.7">EA11</text>
<text x="59.9" y="37.1">A10</text>
<text x="59.9" y="39.7">A11</text>
<text x="125.8" y="38.4">A8</text>
<text x="125.8" y="40.9">A9</text>
<text x="184.1" y="39">A1</text>
<text x="184.1" y="36.5">A0</text>
<text x="184.1" y="41.6">A2</text>
<text x="224.7" y="36.5">D0</text>
<text x="224.7" y="39">D1</text>
<text x="224.7" y="41.6">D2</text>
<text x="241.9" y="37.8">EA4</text>
<text x="241.9" y="40.3">EA5</text>
<text x="271.2" y="37.8">ED4</text>
<text x="271.2" y="40.3">ED5</text>
<text x="17.8" y="42.2">EA9</text>
<text x="17.8" y="44.7">EA8</text>
<text x="17.8" y="47.3">EA13</text>
<text x="59.9" y="47.3">A13</text>
<text x="61.1" y="42.2">A9</text>
<text x="61.1" y="44.7">A8</text>
<text x="122.5" y="46.1">1 A11</text>
<text x="122.5" y="43.6">1 A10</text>
<text x="184.1" y="44.1">A3</text>
<text x="184.1" y="46.6">A4</text>
<text x="224.7" y="44.1">D3</text>
<text x="224.7" y="46.6">D4</text>
<text x="241.9" y="45.4">EA7</text>
<text x="241.9" y="42.8">EA6</text>
<text x="241.9" y="47.9">EA8</text>
<text x="271.2" y="42.8">ED6</text>
<text x="271.2" y="45.4">ED7</text>
<text x="17.8" y="49.8">EA14</text>
<text x="17.8" y="52.4">EA15</text>
<text x="59.9" y="49.8">A14</text>
<text x="59.9" y="52.4">A15</text>
<text x="122.5" y="51.2">1 A13</text>
<text x="122.5" y="53.7">1 A14</text>
<text x="122.5" y="48.6">1 A12</text>
<text x="184.1" y="51.7">A6</text>
<text x="184.1" y="49.2">A5</text>
<text x="224.7" y="49.2">D5</text>
<text x="224.7" y="51.7">D6</text>
<text x="241.9" y="50.5">EA9</text>
<text x="241.9" y="53">EA10</text>
<text x="17.8" y="54.9">EA12</text>
<text x="17.8" y="57.4">EA7</text>
<text x="17.8" y="60">EA6</text>
<text x="59.9" y="54.9">A12</text>
<text x="61.1" y="60">A6</text>
<text x="61.1" y="57.4">A7</text>
<text x="122.5" y="56.3">1 A15</text>
<text x="184.1" y="54.3">A7</text>
<text x="184.1" y="56.8">A8</text>
<text x="184.1" y="59.3">A9</text>
<text x="224.7" y="54.3">D7</text>
<text x="241.9" y="58.1">EA12</text>
<text x="241.9" y="55.5">EA11</text>
<text x="17.8" y="62.5">EA5</text>
<text x="17.8" y="65.1">EA4</text>
<text x="61.1" y="65.1">A4</text>
<text x="61.1" y="62.5">A5</text>
<text x="150.4" y="64.4">~{OERAM}</text>
<text x="184.1" y="64.4">A11</text>
<text x="184.1" y="61.9">A10</text>
<text x="241.9" y="60.6">EA13</text>
<text x="241.9" y="65.7">EA15</text>
<text x="241.9" y="63.2">EA14</text>
<text x="17.8" y="67.6">EA3</text>
<text x="17.8" y="70.1">EA2</text>
<text x="61.1" y="67.6">A3</text>
<text x="61.1" y="70.1">A2</text>
<text x="150.3" y="67">~{WERAM}</text>
<text x="152.5" y="69.5">~{AOE}</text>
<text x="184.1" y="69.5">A13</text>
<text x="184.1" y="67">A12</text>
<text x="241.9" y="70.8">~{ECS}20</text>
<text x="17.8" y="72.7">EA1</text>
<text x="17.8" y="75.2">EA0</text>
<text x="61.1" y="75.2">A0</text>
<text x="61.1" y="72.7">A1</text>
<text x="151.4" y="74.6">uA16</text>
<text x="152.3" y="72">~{DOE}</text>
<text x="184.1" y="77.1">uA16</text>
<text x="184.1" y="72">A14</text>
<text x="184.1" y="74.6">A15</text>
<text x="241.9" y="73.3">~{EOE}22</text>
<text x="182.9" y="89.8">~{OERAM}</text>
<text x="238.8" y="127.9">BATT</text>
<text x="251.5" y="136.2">VCCRAM</text>
<text x="146" y="147">~{AOE}</text>
<text x="184.7" y="149.5">~{DOE}</text>
<text x="147.7" y="152.1">~{EXT} 2</text>
</g>
<g font-size="1.8" fill="#009600">
<text x="111.1" y="149.5">~{EOE}1</text>
<text x="111.1" y="154.6">~{ECS}2</text>
</g>
</svg>
